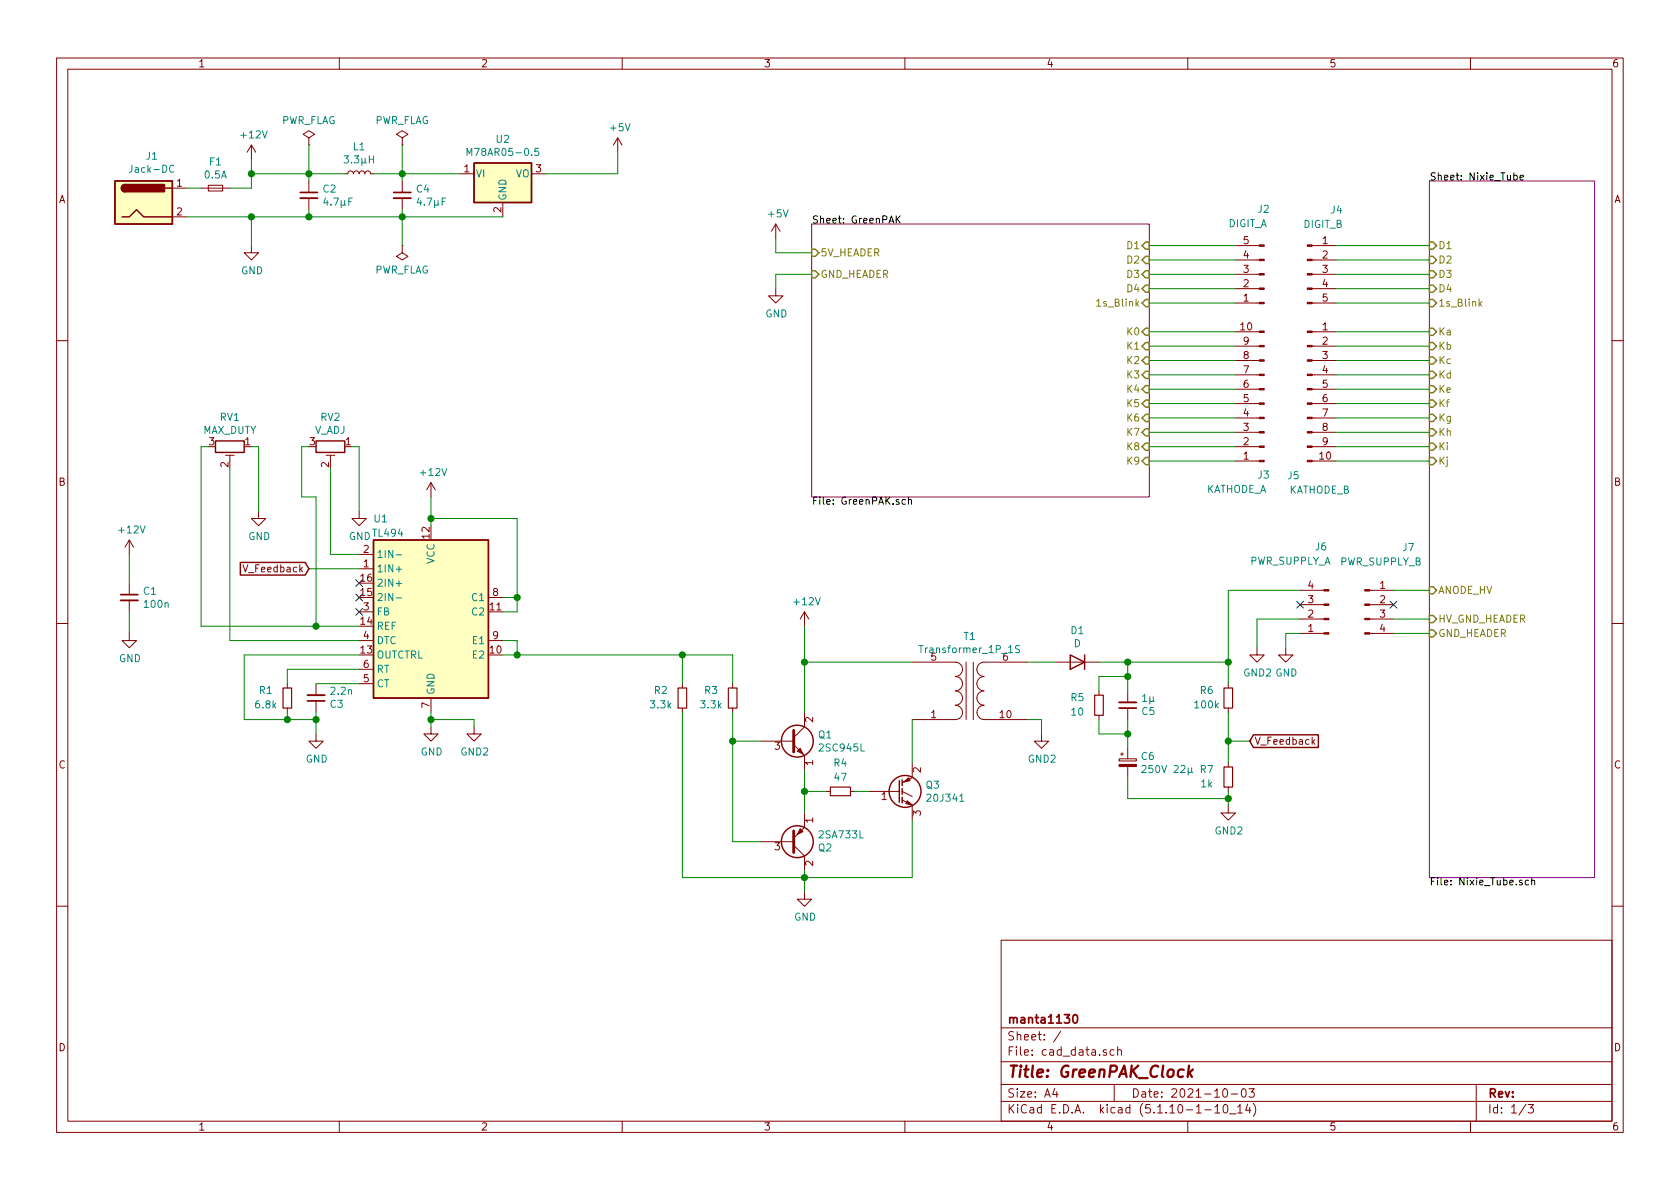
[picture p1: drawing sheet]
<svg xmlns="http://www.w3.org/2000/svg" width="297mm" height="210mm" viewBox="0 0 297 210" stroke-linecap="round" stroke-linejoin="round" font-family="sans-serif">
<g fill="none" stroke="#840000" stroke-width=".18">
<path d="M10 10.3h277v189.9h-277zM12 12.2h273v186.1h-273zM60 10.3v1.9M110 10.3v1.9M160 10.3v1.9M210 10.3v1.9M260 10.3v1.9M30.5 33.3h2.5M30.5 38.3h2.5M35.6 33.3h5M36.8 32.8h2.6v1h-2.6zM44.4 25.6l-.7 1.3"/>
<path d="M44.4 25.6v2.6M44.4 25.6l.8 1.3M54.6 24.4l1-.7-1-.6-1 .6 1 .7v1.2M54.6 25.6h.1M54.6 32v2M54.6 35v2.1M61 30.7h.5l.1-.3 .3-.2 .4 .1 .2 .4 .1-.3 .3-.2 .4 .1 .2 .4 .1-.3 .3-.2 .4 .1 .2 .4 .1-.3 .3-.2 .5 .1 .1 .4h.5M71.1 24.4l1-.7-1-.6-1 .6 1 .7v1.2M71.1 25.6h.1M71.1 32v2M71.1 35v2.1M81.3 30.7h2.5"/>
<path d="M88.9 35.8v2.5M94 30.7h2.5M109.2 24.4l-.7 1.2M109.2 24.4v2.5M109.2 24.4l.8 1.2M137.2 39.6l-.8 1.3M137.2 39.6v2.6M137.2 39.6l.7 1.3M44.4 43.4v1.3h1.3l-1.3 1.3-1.2-1.3h1.2M71.1 43.4v1.3l1 .6-1 .7-1-.7 1-.6M71.1 43.4h.1M137.2 51v1.3h1.2l-1.2 1.3-1.3-1.3h1.3"/>
<path d="M218.4 58.7h4.3M218.4 53.6h4.3M218.4 51h4.3M218.4 48.5h4.3M218.4 46h4.3M218.4 43.4h4.3M232 58.7h4.2M232 53.6h4.2M232 51h4.2M232 48.5h4.2M232 46h4.2M232 43.4h4.2"/>
<path d="M10 60.2h2M218.4 79h4.3M218.4 76.4h4.3M218.4 73.9h4.3M218.4 71.4h4.3M218.4 68.8h4.3M218.4 66.3h4.3M218.4 63.7h4.3M218.4 61.2h4.3M232 79h4.2M232 76.4h4.2M232 73.9h4.2"/>
<path d="M232 71.4h4.2M232 68.8h4.2M232 66.3h4.2M232 63.7h4.2M232 61.2h4.2M285 60.2h2M22.9 95.5l-.8 1.3M22.9 95.5v2.5M22.9 95.5l.7 1.3M39.9 80.5h1.5M40.6 80.5v1M45.7 90.4v1.3h1.3l-1.3 1.3-1.3-1.3h1.3"/>
<path d="M57.7 80.5h1.5M58.4 80.5v1M63.5 90.4v1.3h1.3l-1.3 1.3-1.3-1.3h1.3M63.5 98h2.5M76.2 85.3l-.8 1.3M76.2 85.3v2.6M76.2 85.3l.8 1.3M218.4 81.5h4.3M232 81.5h4.2M10 110.3h2M22.9 112v1.3h1.2l-1.2 1.2-1.3-1.2h1.3M22.9 103.1v2.1"/>
<path d="M22.9 106.2v2M63.5 100.6h2.5M63.5 108.2h2.5M63.5 113.3h2.5M63.5 118.4h2.5M86.4 113.3h2.5M86.4 105.7h2.5M142.2 108.2v2.5M142.2 108.2l-.7 1.3M142.2 108.2l.8 1.3M161.3 117.1h7.6a1.27 1.27 0 0 1 1.3 1.3 1.27 1.27 0 0 1-1.3 1.2 1.27 1.27 0 0 1 1.3 1.3 1.27 1.27 0 0 1-1.3 1.3 1.27 1.27 0 0 1 1.3 1.2 1.27 1.27 0 0 1-1.3 1.3 1.27 1.27 0 0 1 1.3 1.3 1.27 1.27 0 0 1-1.3 1.2h-7.6M170.8 117.1v10.1"/>
<path d="M172.1 117.1v10.1M181.6 117.1h-7.6a1.27 1.27 0 0 0-1.3 1.3 1.27 1.27 0 0 0 1.3 1.2 1.27 1.27 0 0 0-1.3 1.3 1.27 1.27 0 0 0 1.3 1.3 1.27 1.27 0 0 0-1.3 1.2 1.27 1.27 0 0 0 1.3 1.3 1.27 1.27 0 0 0-1.3 1.3 1.27 1.27 0 0 0 1.3 1.2h7.6M186.7 117.1h7.6M222.2 114.5v1.3h1.3l-1.3 1.3-1.2-1.3h1.2M227.3 114.5v1.3h1.3l-1.3 1.3-1.2-1.3h1.2M229.9 112h4.2M229.9 109.5h4.2M229.9 106.9h4.2M229.9 104.4h4.2M242.2 112h4.2M242.2 109.5h4.2M242.2 106.9h4.2"/>
<path d="M242.2 104.4h4.2M285 110.3h2M50.8 120.9v.8M50.8 125.2v.8M55.9 129.8v1.3h1.2l-1.2 1.2-1.3-1.2h1.3M55.9 120.9v2M55.9 123.9v2.1M63.5 120.9h2.5M76.2 128.5v1.3h1.3l-1.3 1.3-1.3-1.3h1.3M76.2 123.4v2.6M83.8 128.5v1.3h1.3l-1.3 1.3-1.3-1.3h1.3M120.6 120.9v.8"/>
<path d="M120.6 125.2v.8M129.5 120.9v.8M129.5 125.2v.8M134.6 131.1h5.7M140.3 131.7l1.9 1.9v2.5M142.2 126v2.5l-1.9 1.9M146 139.9h.8M150.4 139.9h.7M153.7 139.9h5.3M159.5 139.9l1.8 .9M161.3 137.5l-1.8 .9M161.3 134.9v2.5"/>
<path d="M184.1 129.8v1.3h1.3l-1.3 1.2-1.2-1.2h1.2M194.3 122.2v.7M194.3 126.5v.7M197.9 134.2h3v.4h-3zM198.1 133.3h.5M198.4 133.1v.5M199.4 122.2v2M199.4 125.2v2M199.4 132.3v1.9M199.4 135.6v1.8M217.2 120.9v.8M217.2 125.2v.8"/>
<path d="M217.2 134.9v.7M217.2 139.2v.7M232.1 131.1l.4 .5M232.5 130.8l-.5 .5M134.6 148.8h5.7M140.3 149.5l1.9 1.9v2.5M142.2 143.8v2.5l-1.9 1.9M142.2 157.7v1.3h1.3l-1.3 1.3-1.2-1.3h1.2M159.5 141.5l1.8 .9M161.3 142.5v2.5M217.2 142.5v1.3h1.2l-1.2 1.2-1.3-1.2h1.3M10 160.2h2"/>
<path d="M177 166.3h108v32h-108zM285 160.2h2M60 198.3v1.9M110 198.3v1.9M160 198.3v1.9M177 194.8h108M177 191.8h108M177 187.8h108M177 181.8h108M186.5 192.5l-.4 1h1M186.8 193v1M187.6 182.3l-1.3 2"/>
<path d="M195.6 185.7a.37 .37 0 0 0-.6 .1l.1 .2 .5 .2 .1 .1-.2 .3-.5-.1M197 185.7l-.5-.1-.2 .3v.6l.2 .1 .5-.1M197 191.8v3M197.6 185.7h.1a.37 .37 0 0 1 .6 .1v.8M197.6 185.1v1.5M210 198.3v1.9M213 196.3h1.2M214.8 195.8l.4-.5v1.5M214.8 196.8h.9M216.3 192.7l.4-.2a.94 .94 0 0 1 0 1.5 .79 .79 0 0 1-.4-1.3zM216.4 195.5l.3-.2a.94 .94 0 0 1 0 1.5l-.4-.3v-.6zM217.4 197h1.1"/>
<path d="M217.7 193.5h1.1M218.8 195.8l.5-.5v1.5M218.8 196.8h.9M219.6 192.7l.4-.2a.94 .94 0 0 1 0 1.5 .82 .82 0 0 1-.4-1.3zM220.6 195.2l-.4 1.1h1M220.8 192.5h1l-.5 .6 .4 .1v.7l-.2 .1-.7-.1M221 195.8v1M221.6 195.1a1.71 1.71 0 0 1 0 2.3M260 198.3v1.9M261 191.8v6.5M269.8 195.2l-1.2 2M270.2 195.3h.9l-.5 .6 .4 .1v.7l-.2 .1-.6-.1"/>
</g>
<path d="M210.2 188.4l-.2 2M210.3 189.7l.4 .7M210.9 189.1l-.8 .8" fill="none" stroke="#840000" stroke-width=".41"/>
<path d="M53.1 34h3M69.6 34h3M21.3 105.2h3.1M54.4 123.9h3M197.9 125.2h3M189.8 179.6l.4-.2a.94 .94 0 0 1 0 1.5l-.5-.3v-.6z" fill="none" stroke="#840000" stroke-width=".3"/>
<path d="M143.5 39.6h59.7v48.3h-59.7zM252.7 32h29.2v123.2h-29.2z" fill="none" stroke="#840084" stroke-width=".18"/>
<path d="M158.4 38.2v1.2M158.6 38.7l.6 .7M159.2 38.2l-.8 .7M267.7 31h.3l.3 .2-.2 .6h-.4M268.8 31.4l.6-.1-.1-.3h-.4l-.1 .2v.6h.5M160.1 88.4l-.4-.1-.2 .3 .1 .5h.5M160.6 88.5l.2-.2 .3 .1 .1 .8M160.6 87.9v1.3M270.3 155.7l-.4-.1-.2 .3 .1 .5h.5M270.8 155.8l.2-.2 .3 .1v.8M270.8 155.2v1.3" fill="none" stroke="#000" stroke-width=".18"/>
<g fill="none" stroke="#848400" stroke-width=".25">
<path d="M143.5 44.1h.6l.7 .6-.7 .6h-.6zM143.5 47.9h.6l.7 .6-.7 .6h-.6zM202.6 58h.6v1.3h-.6l-.7-.6zM202.6 53h.6v1.2h-.6l-.7-.6zM202.6 45.3h.6v1.3h-.6l-.7-.6zM202.6 42.8h.6v1.3h-.6l-.7-.7zM202.6 47.9h.6v1.2h-.6l-.7-.6zM202.6 50.4h.6v1.3h-.6l-.7-.7zM252.7 50.4h.7l.6 .6-.6 .7h-.7zM252.7 47.9h.7l.6 .6-.6 .6h-.7zM252.7 45.3h.7l.6 .7-.6 .6h-.7zM252.7 42.8h.7l.6 .6-.6 .7h-.7z"/>
<path d="M252.7 58h.7l.6 .7-.6 .6h-.7zM252.7 53h.7l.6 .6-.6 .6h-.7zM202.6 60.6h.6v1.2h-.6l-.7-.6zM202.6 63.1h.6v1.3h-.6l-.7-.7zM202.6 65.7h.6v1.2h-.6l-.7-.6zM202.6 68.2h.6v1.3h-.6l-.7-.7zM202.6 70.7h.6v1.3h-.6l-.7-.6zM202.6 73.3h.6v1.2h-.6l-.7-.6zM202.6 75.8h.6v1.3h-.6l-.7-.7zM202.6 78.4h.6v1.2h-.6l-.7-.6zM252.7 65.7h.7l.6 .6-.6 .6h-.7zM252.7 68.2h.7l.6 .6-.6 .7h-.7z"/>
<path d="M252.7 60.6h.7l.6 .6-.6 .6h-.7zM252.7 63.1h.7l.6 .6-.6 .7h-.7zM252.7 78.4h.7l.6 .6-.6 .6h-.7zM252.7 70.7h.7l.6 .7-.6 .6h-.7zM252.7 73.3h.7l.6 .6-.6 .6h-.7zM252.7 75.8h.7l.6 .6-.6 .7h-.7zM202.6 80.9h.6v1.3h-.6l-.7-.7zM252.7 80.9h.7l.6 .6-.6 .7h-.7zM252.7 103.8h.7l.6 .6-.6 .6h-.7zM252.7 111.4h.7l.6 .6-.6 .6h-.7zM252.7 108.8h.7l.6 .7-.6 .6h-.7z"/>
</g>
<path d="M193.9 53.2l.4-.3v1.2M193.9 54.1h.7M261.6 53.7l.4 .4M262 53.3l-.5 .5" fill="none" stroke="#848400" stroke-width=".18"/>
<path d="M50 121.7h1.6v3.5h-1.6zM119.9 121.7h1.5v3.5h-1.5zM128.8 121.7h1.5v3.5h-1.5zM146.8 139.2h3.6v1.5h-3.6zM193.5 122.9h1.6v3.6h-1.6zM216.4 135.6h1.5v3.6h-1.5zM216.4 121.7h1.5v3.5h-1.5z" fill="none" stroke="#840000" stroke-width=".2"/>
<path d="M53.1 35h3M69.6 35h3M21.3 106.2h3.1M54.4 122.9h3M197.9 124.2h3" fill="none" stroke="#840000" stroke-width=".33"/>
<g fill="#840000" stroke="#840000" stroke-width=".18">
<path d="M231.1 81.4h.9v.3h-.9z"/>
<path d="M231.1 78.9h.9v.2h-.9z"/>
<path d="M231.1 76.3h.9v.3h-.9z"/>
<path d="M231.1 73.8h.9v.2h-.9z"/>
<path d="M231.1 71.2h.9v.3h-.9z"/>
<path d="M231.1 68.7h.9v.3h-.9z"/>
<path d="M231.1 66.2h.9v.2h-.9z"/>
<path d="M231.1 63.6h.9v.3h-.9z"/>
<path d="M231.1 61.1h.9v.2h-.9z"/>
<path d="M231.1 58.5h.9v.3h-.9z"/>
<path d="M222.7 58.5h.8v.3h-.8z"/>
<path d="M222.7 61.1h.8v.2h-.8z"/>
<path d="M222.7 63.6h.8v.3h-.8z"/>
<path d="M222.7 66.2h.8v.2h-.8z"/>
<path d="M222.7 68.7h.8v.3h-.8z"/>
<path d="M222.7 71.2h.8v.3h-.8z"/>
<path d="M222.7 73.8h.8v.2h-.8z"/>
<path d="M222.7 76.3h.8v.3h-.8z"/>
<path d="M222.7 78.9h.8v.2h-.8z"/>
<path d="M222.7 81.4h.8v.3h-.8z"/>
<path d="M231.1 53.5h.9v.2h-.9z"/>
<path d="M231.1 50.9h.9v.3h-.9z"/>
<path d="M231.1 48.4h.9v.2h-.9z"/>
<path d="M231.1 45.8h.9v.3h-.9z"/>
<path d="M231.1 43.3h.9v.3h-.9z"/>
<path d="M222.7 43.3h.8v.3h-.8z"/>
<path d="M222.7 45.8h.8v.3h-.8z"/>
<path d="M222.7 48.4h.8v.2h-.8z"/>
<path d="M222.7 50.9h.8v.3h-.8z"/>
<path d="M222.7 53.5h.8v.2h-.8z"/>
<path d="M241.3 111.9h.9v.2h-.9z"/>
<path d="M241.3 109.3h.9v.3h-.9z"/>
<path d="M241.3 106.8h.9v.3h-.9z"/>
<path d="M241.3 104.3h.9v.2h-.9z"/>
<path d="M234.1 104.3h.8v.2h-.8z"/>
<path d="M234.1 106.8h.8v.3h-.8z"/>
<path d="M234.1 109.3h.8v.3h-.8z"/>
<path d="M234.1 111.9h.8v.2h-.8z"/>
<path d="M141 132.8l.5-.5 .5 1z"/>
<path d="M141.5 146.6l.5 .5-1 .5z"/>
<path d="M160.4 141.6l.9 .8-1.2-.3z"/>
<path d="M159.8 138.3l.9-.8 .2 .5z"/>
<path d="M197.9 135.2h3v.4h-3z"/>
</g>
<g fill="none" stroke="#008484" stroke-width=".18">
<path d="M30.8 29.3a.6 .6 0 0 0-.9 .5 .6 .6 0 0 0 .6 .7l.3-.2M57.6 35l-.3 .9h.7M60.8 27.6h.8l-.4 .4 .3 .2 .1 .4-.2 .2-.6-.1M62.3 35h-.6v1.3M65.3 28.2h.7M66 27.6v1.2M74.1 35l-.3 .9h.7M78.8 35h-.6v1.3M82.6 27.5v-1.3l.4 .9 .4-.9v1.3M95.2 26.2h-.6l-.1 .6 .5-.1 .3 .3v.3l-.3 .2-.5-.1M70.1 98.1h.9M70.1 100.7h.9"/>
<path d="M70.1 105.7h.9M70.1 103.2h.9M162.5 114.1h.7M180.3 114.2l-.5-.1-.2 .2 .1 .4 .5 .2 .1 .3-.3 .2h-.4M201.9 135.5l.5-.1 .2 .1v.2v.2l-.7 .7h.7M202 123.1l.4-.3v1.2M202 124h.8M203.9 123.9l.2 .1M203.9 123.2l-.1 .8h-.3l-.2-.1M210.7 136.4l.2 .2M210.7 135.8l-.1 .8h-.3l-.2-.2M169.7 141.7h.7"/>
</g>
<g fill="none" stroke="#840000" stroke-width=".25">
<path d="M20.3 32h10.2v7.6h-10.2zM21.6 38.3h1.3l1.2-1.2 1.3 1.2h5.1M22.1 32.6a.63 .63 0 0 0-.6 .7 .63 .63 0 0 0 .6 .6M29.2 33.3h1.3M83.8 28.8h10.2v7h-10.2zM38.1 78h5.1v2h-5.1zM55.9 78h5.1v2h-5.1zM42.5 99.5h11.5l.6 1.1-.6 1.1h-11.5zM66 95.5h20.4v27.9h-20.4zM189.2 115.8l2.6 1.3-2.6 1.3zM191.8 115.8v2.6M159 138v3.9"/>
<path d="M159.5 137.9v1M159.5 139.4v1.1M221.6 129.9h11.5v2.3h-11.5l-.6-1.1zM159.5 141v1"/>
<circle cx="141" cy="131.1" r="2.82"/>
<circle cx="160" cy="139.9" r="2.82"/>
<circle cx="141" cy="148.8" r="2.82"/>
</g>
<path d="M140.3 129.2v3.8M140.3 146.9v3.8" fill="none" stroke="#840000" stroke-width=".51"/>
<g fill="#ffffc2" stroke="#ffffc2" stroke-width=".18">
<path d="M20.3 32h10.2v7.6h-10.2z"/>
<path d="M83.8 28.8h10.2v7h-10.2z"/>
<path d="M66 95.5h20.4v27.9h-20.4z"/>
</g>
<g fill="#840000" stroke="#840000" stroke-width=".25">
<path d="M21.6 32.8l.5-.2v1.3a.64 .64 0 0 1-.6-.4 .64 .64 0 0 1 .1-.7z"/>
<path d="M22.1 32.6h7v1.3h-7z"/>
</g>
<g fill="none" stroke="#008400" stroke-width=".18">
<path d="M33 38.3h55.9M33 33.3h2.6M44.4 28.2v5.1h-3.8M44.4 38.3v5.1M44.4 30.7h16.6M54.6 25.6v6.4M54.6 37.1v1.2M66 30.7h15.3M71.1 25.6v6.4M71.1 37.1v6.3M109.2 26.9v3.8h-12.7M137.2 42.2v2.5h6.3"/>
<path d="M143.5 48.5h-6.3v2.5M203.2 58.7h15.2M203.2 53.6h15.2M203.2 48.5h15.2M203.2 43.4h15.2M203.2 46h15.2M203.2 51h15.2M236.2 58.7h16.5M236.2 53.6h16.5M236.2 48.5h16.5M236.2 43.4h16.5M236.2 46h16.5"/>
<path d="M236.2 51h16.5M36.8 79h-1.2v31.7h27.9M44.4 79h1.3v11.4M54.6 79h-1.3v8.9h2.6v22.8M62.2 79h1.3v11.4M203.2 79h15.2M203.2 76.4h15.2M203.2 71.4h15.2M203.2 66.3h15.2M203.2 61.2h15.2M203.2 63.7h15.2M203.2 68.8h15.2"/>
<path d="M203.2 73.9h15.2M236.2 79h16.5M236.2 76.4h16.5M236.2 71.4h16.5M236.2 66.3h16.5M236.2 61.2h16.5M236.2 63.7h16.5M236.2 68.8h16.5M236.2 73.9h16.5M22.9 98v5.1M40.6 82.8v30.5h22.9M58.4 82.8v15.2h5.1"/>
<path d="M76.2 91.7h15.2v16.5h-2.5M76.2 87.9v5.1M203.2 81.5h15.2M236.2 81.5h16.5M22.9 108.2v3.8M54.6 100.6h8.9M63.5 115.8h-20.3v11.4h12.7M63.5 118.4h-12.7v2.5M88.9 115.8h40.6v5.1M88.9 113.3h2.5v2.5M88.9 105.7h2.5M120.6 115.8v5.1"/>
<path d="M142.2 110.7v15.3M142.2 117.1h19.1M181.6 117.1h5.1M194.3 117.1h22.9M199.4 117.1v5.1M199.4 119.6h-5.1v2.6M229.9 104.4h-12.7v16.5M229.9 112h-2.6v2.5M229.9 109.5h-7.7v5M246.4 112h6.3M246.4 109.5h6.3M246.4 104.4h6.3"/>
<path d="M50.8 126v1.2M55.9 120.9h7.6M55.9 126v3.8M76.2 127.2h7.6v1.3M76.2 126v2.5M120.6 126v29.2h40.7v-10.2M129.5 126v22.8h5.1M129.5 131.1h5.1M142.2 136.1v7.7M142.2 139.9h3.8M151.1 139.9h2.6M161.3 127.2v7.7"/>
<path d="M181.6 127.2h2.5v2.6M194.3 127.2v2.6h5.1M199.4 127.2v5.1M199.4 137.4v3.8h17.8M217.2 126v8.9M217.2 139.9v2.6M217.2 131.1h3.8M142.2 153.9v3.8"/>
</g>
<g fill="#008400" stroke="#008400" stroke-width=".25">
<circle cx="50.8" cy="127.2" r=".51"/>
<circle cx="71.1" cy="30.7" r=".51"/>
<circle cx="54.6" cy="30.7" r=".51"/>
<circle cx="55.9" cy="127.2" r=".51"/>
<circle cx="44.5" cy="30.7" r=".51"/>
<circle cx="71.1" cy="38.3" r=".51"/>
<circle cx="44.5" cy="38.3" r=".51"/>
<circle cx="76.2" cy="91.7" r=".51"/>
<circle cx="91.4" cy="105.7" r=".51"/>
<circle cx="91.4" cy="115.8" r=".51"/>
<circle cx="54.6" cy="38.3" r=".51"/>
<circle cx="217.2" cy="117.1" r=".51"/>
<circle cx="142.2" cy="117.1" r=".51"/>
<circle cx="142.2" cy="139.9" r=".51"/>
<circle cx="199.4" cy="129.8" r=".51"/>
<circle cx="199.4" cy="119.6" r=".51"/>
<circle cx="217.2" cy="141.2" r=".51"/>
<circle cx="217.2" cy="131.1" r=".51"/>
<circle cx="55.9" cy="110.7" r=".51"/>
<circle cx="120.7" cy="115.8" r=".51"/>
<circle cx="199.4" cy="117.1" r=".51"/>
<circle cx="142.2" cy="155.2" r=".51"/>
<circle cx="129.5" cy="131.1" r=".51"/>
<circle cx="76.2" cy="127.2" r=".51"/>
</g>
<path d="M62.9 102.5l1.2 1.2M62.9 105l1.2 1.3M62.9 107.6l1.2 1.2M64.1 102.5l-1.2 1.2M64.1 105l-1.2 1.3M64.1 107.6l-1.2 1.2M229.3 106.3l1.2 1.2M230.5 106.3l-1.2 1.2M245.8 106.3l1.2 1.2M247 106.3l-1.2 1.2" fill="none" stroke="#000084" stroke-width=".18"/>
<text font-size="2.8" fill="#840000" x="178" y="190.5">Title: GreenPAK_Clock</text>
<g font-size="2.1" fill="#840000">
<text x="178" y="184">Sheet: /</text>
<text x="178" y="181">manta1130</text>
<text x="178" y="186.7">File: cad_data.sch</text>
<text x="178" y="196.9">KiCad E.D.A. kicad (5.1.10-1-10_14)</text>
<text x="178" y="194.1">Size: A4</text>
<text x="200" y="194.1">Date: 2021-10-03</text>
<text x="263" y="194.1">Rev:</text>
<text x="263" y="196.9">Id: 1/3</text>
</g>
<g font-size="1.8" fill="#840000">
<text x="35" y="11.9">1</text>
<text x="85" y="11.9">2</text>
<text x="135" y="11.9">3</text>
<text x="185" y="11.9">4</text>
<text x="235" y="11.9">5</text>
<text x="285" y="11.9">6</text>
<text x="10.4" y="35.9">A</text>
<text x="31.3" y="33">1</text>
<text x="82.1" y="30.5">1</text>
<text x="94.8" y="30.5">3</text>
<text x="285.4" y="35.9">A</text>
<text x="31.3" y="38.1">2</text>
<text x="88.6" y="37.6" transform="rotate(-90 88.6 37.6)">2</text>
<text x="219.9" y="45.7">4</text>
<text x="219.9" y="43.2">5</text>
<text x="233.8" y="43.2">1</text>
<text x="233.8" y="45.7">2</text>
<text x="219.9" y="53.3">1</text>
<text x="219.9" y="50.8">2</text>
<text x="219.9" y="48.3">3</text>
<text x="233.8" y="48.3">3</text>
<text x="233.8" y="50.8">4</text>
<text x="233.8" y="53.3">5</text>
<text x="219.4" y="58.4">10</text>
<text x="233.8" y="58.4">1</text>
<text x="219.9" y="63.5">8</text>
<text x="219.9" y="61">9</text>
<text x="233.8" y="61">2</text>
<text x="233.8" y="63.5">3</text>
<text x="219.9" y="71.1">5</text>
<text x="219.9" y="68.6">6</text>
<text x="219.9" y="66">7</text>
<text x="233.8" y="66">4</text>
<text x="233.8" y="68.6">5</text>
<text x="233.8" y="71.1">6</text>
<text x="219.9" y="76.2">3</text>
<text x="219.9" y="73.7">4</text>
<text x="233.8" y="73.7">7</text>
<text x="233.8" y="76.2">8</text>
<text x="37" y="78.7">3</text>
<text x="40.4" y="82.6" transform="rotate(-90 40.4 82.6)">2</text>
<text x="43.3" y="78.7">1</text>
<text x="54.8" y="78.7">3</text>
<text x="58.2" y="82.6" transform="rotate(-90 58.2 82.6)">2</text>
<text x="61.1" y="78.7">1</text>
<text x="219.9" y="81.3">1</text>
<text x="219.9" y="78.7">2</text>
<text x="233.3" y="81.3">10</text>
<text x="233.8" y="78.7">9</text>
<text x="10.4" y="85.9">B</text>
<text x="285.4" y="85.9">B</text>
<text x="75.9" y="95.2" transform="rotate(-90 75.9 95.2)">12</text>
<text x="43.5" y="101.2">V_Feedback</text>
<text x="64.3" y="100.3">1</text>
<text x="64.3" y="97.8">2</text>
<text x="63.8" y="105.4">15</text>
<text x="63.8" y="102.9">16</text>
<text x="64.3" y="107.9">3</text>
<text x="86.7" y="107.9">11</text>
<text x="87.1" y="105.4">8</text>
<text x="231.3" y="106.7">3</text>
<text x="231.3" y="104.1">4</text>
<text x="244" y="104.1">1</text>
<text x="244" y="106.7">2</text>
<text x="63.8" y="110.5">14</text>
<text x="64.3" y="113">4</text>
<text x="87.1" y="113">9</text>
<text x="231.3" y="111.8">1</text>
<text x="231.3" y="109.2">2</text>
<text x="244" y="109.2">3</text>
<text x="244" y="111.8">4</text>
<text x="63.8" y="115.6">13</text>
<text x="64.3" y="118.1">6</text>
<text x="86.7" y="115.6">10</text>
<text x="164.6" y="116.8">5</text>
<text x="64.3" y="120.6">5</text>
<text x="75.9" y="125.2" transform="rotate(-90 75.9 125.2)">7</text>
<text x="143.8" y="127.7" transform="rotate(-90 143.8 127.7)">2</text>
<text x="164.6" y="127">1</text>
<text x="176.8" y="127">10</text>
<text x="221.8" y="131.7">V_Feedback</text>
<text x="10.4" y="135.9">C</text>
<text x="137" y="132.6">3</text>
<text x="143.8" y="135.4" transform="rotate(-90 143.8 135.4)">1</text>
<text x="162.8" y="136.6" transform="rotate(-90 162.8 136.6)">2</text>
<text x="285.4" y="135.9">C</text>
<text x="155.9" y="141.5">1</text>
<text x="143.8" y="145.5" transform="rotate(-90 143.8 145.5)">1</text>
<text x="162.8" y="144.2" transform="rotate(-90 162.8 144.2)">3</text>
<text x="137" y="150.4">3</text>
<text x="143.8" y="153.1" transform="rotate(-90 143.8 153.1)">2</text>
<text x="10.4" y="185.9">D</text>
<text x="285.4" y="185.9">D</text>
<text x="35" y="199.9">1</text>
<text x="85" y="199.9">2</text>
<text x="135" y="199.9">3</text>
<text x="185" y="199.9">4</text>
<text x="235" y="199.9">5</text>
<text x="285" y="199.9">6</text>
</g>
<g font-size="1.8" fill="#008484">
<text x="49.7" y="21.9">PWR_FLAG</text>
<text x="66.2" y="21.9">PWR_FLAG</text>
<text x="108" y="23.2">+5V</text>
<text x="25.9" y="28.2">J1</text>
<text x="37.1" y="29.3">F1</text>
<text x="42.7" y="24.5">+12V</text>
<text x="61.6" y="28.9">3.3H</text>
<text x="62.5" y="26.6">L1</text>
<text x="83.4" y="27.6">M78AR05-0.5</text>
<text x="87.8" y="25.3">U2</text>
<text x="23.3" y="30.6">Jack-DC</text>
<text x="36.2" y="31.6">0.5A</text>
<text x="57.1" y="34.1">C2</text>
<text x="73.7" y="34.1">C4</text>
<text x="84.1" y="31.4">VI</text>
<text x="89.5" y="35.6" transform="rotate(-90 89.5 35.6)">GND</text>
<text x="91.2" y="31.4">VO</text>
<text x="58" y="36.4">4.7F</text>
<text x="74.5" y="36.4">4.7F</text>
<text x="135.9" y="38.4">+5V</text>
<text x="217.1" y="40.2">DIGIT_A</text>
<text x="222.5" y="37.6">J2</text>
<text x="230.5" y="40.3">DIGIT_B</text>
<text x="235.4" y="37.8">J4</text>
<text x="42.6" y="48.5">GND</text>
<text x="66.1" y="48.4">PWR_FLAG</text>
<text x="135.3" y="56.1">GND</text>
<text x="35.8" y="76.7">MAX_DUTY</text>
<text x="38.9" y="74.4">RV1</text>
<text x="55.6" y="76.7">V_ADJ</text>
<text x="56.7" y="74.4">RV2</text>
<text x="74.5" y="84.2">+12V</text>
<text x="213.2" y="87.2">KATHODE_A</text>
<text x="222.5" y="84.6">J3</text>
<text x="227.7" y="84.8">J5</text>
<text x="227.9" y="87.3">KATHODE_B</text>
<text x="21.2" y="94.3">+12V</text>
<text x="43.9" y="95.5">GND</text>
<text x="61.7" y="95.5">GND</text>
<text x="66" y="94.9">TL494</text>
<text x="66.2" y="92.4">U1</text>
<text x="66.5" y="101.2">1IN+</text>
<text x="66.5" y="98.7">1IN-</text>
<text x="76.8" y="99.7" transform="rotate(-90 76.8 99.7)">VCC</text>
<text x="221" y="99.9">PWR_SUPPLY_A</text>
<text x="232.6" y="97.3">J6</text>
<text x="237" y="100">PWR_SUPPLY_B</text>
<text x="248.1" y="97.5">J7</text>
<text x="25.4" y="105.2">C1</text>
<text x="25.7" y="107.5">100n</text>
<text x="66.5" y="106.3">2IN-</text>
<text x="66.5" y="103.8">2IN+</text>
<text x="83.6" y="106.3">C1</text>
<text x="140.5" y="107">+12V</text>
<text x="66.5" y="111.4">REF</text>
<text x="66.5" y="108.8">FB</text>
<text x="66.5" y="113.9">DTC</text>
<text x="83.6" y="108.8">C2</text>
<text x="83.7" y="113.9">E1</text>
<text x="170.4" y="113.2">T1</text>
<text x="189.4" y="112.1">D1</text>
<text x="21" y="117.1">GND</text>
<text x="66.5" y="116.5">OUTCTRL</text>
<text x="66.5" y="119">RT</text>
<text x="83.7" y="116.5">E2</text>
<text x="163.1" y="115.5">Transformer_1P_1S</text>
<text x="177.3" y="116.8">6</text>
<text x="189.9" y="114.4">D</text>
<text x="219.9" y="119.6">GND2 GND</text>
<text x="45.3" y="125.3">6.8k</text>
<text x="45.9" y="122.7">R1</text>
<text x="58.4" y="125.2">C3</text>
<text x="58.6" y="122.9">2.2n</text>
<text x="66.5" y="121.5">CT</text>
<text x="76.8" y="122.9" transform="rotate(-90 76.8 122.9)">GND</text>
<text x="115.1" y="125.3">3.3k</text>
<text x="115.7" y="122.7">R2</text>
<text x="124" y="125.3">3.3k</text>
<text x="124.6" y="122.7">R3</text>
<text x="189.4" y="124">R5</text>
<text x="202.6" y="124.1">1</text>
<text x="211.4" y="125.3">100k</text>
<text x="212.2" y="122.7">R6</text>
<text x="144.7" y="130.6">Q1</text>
<text x="189.5" y="126.5">10</text>
<text x="201.9" y="126.4">C5</text>
<text x="54.1" y="134.9">GND</text>
<text x="74.4" y="133.6">GND</text>
<text x="81.5" y="133.6">GND2</text>
<text x="145.1" y="132.9">2SC945L</text>
<text x="147.5" y="135.6">R4</text>
<text x="181.8" y="134.9">GND2</text>
<text x="201.8" y="134.4">C6</text>
<text x="203.1" y="136.7">250V 22</text>
<text x="212.2" y="136.7">R7</text>
<text x="147.6" y="138.1">47</text>
<text x="163.8" y="139.5">Q3</text>
<text x="164.2" y="141.8">20J341</text>
<text x="212.4" y="139.2">1k</text>
<text x="145" y="148.3">2SA733L</text>
<text x="214.9" y="147.6">GND2</text>
<text x="144.7" y="150.6">Q2</text>
<text x="140.4" y="162.8">GND</text>
</g>
<g font-size="1.8">
<text x="252.7" y="31.9">Sheet: Nixie_Tube</text>
<text x="143.5" y="39.5">Sheet: GreenPAK</text>
<text x="143.5" y="89.2">File: GreenPAK.sch</text>
<text x="252.7" y="156.6">File: Nixie_Tube.sch</text>
</g>
<g font-size="1.8" fill="#848400">
<text x="145" y="45.3">5V_HEADER</text>
<text x="199.4" y="46.6">D2</text>
<text x="199.4" y="44.1">D1</text>
<text x="254.3" y="46.6">D2</text>
<text x="254.3" y="44.1">D1</text>
<text x="145" y="49.1">GND_HEADER</text>
<text x="199.4" y="49.1">D3</text>
<text x="199.4" y="51.7">D4</text>
<text x="254.3" y="51.7">D4</text>
<text x="254.3" y="49.1">D3</text>
<text x="194.4" y="54.2">1s_Blink</text>
<text x="199.4" y="59.3">K0</text>
<text x="254.3" y="59.3">Ka</text>
<text x="254.3" y="54.2">1s_Blink</text>
<text x="199.4" y="61.8">K1</text>
<text x="199.4" y="64.4">K2</text>
<text x="254.3" y="61.8">Kb</text>
<text x="254.3" y="64.4">Kc</text>
<text x="199.4" y="66.9">K3</text>
<text x="199.4" y="69.5">K4</text>
<text x="254.3" y="66.9">Kd</text>
<text x="254.3" y="69.5">Ke</text>
<text x="199.4" y="72">K5</text>
<text x="199.4" y="74.5">K6</text>
<text x="199.4" y="77.1">K7</text>
<text x="254.3" y="72">Kf</text>
<text x="254.3" y="74.5">Kg</text>
<text x="254.3" y="77.1">Kh</text>
<text x="199.4" y="79.6">K8</text>
<text x="199.4" y="82.2">K9</text>
<text x="254.3" y="79.6">Ki</text>
<text x="254.3" y="82.2">Kj</text>
<text x="254.3" y="105">ANODE_HV</text>
<text x="254.3" y="112.6">GND_HEADER</text>
<text x="254.3" y="110.1">HV_GND_HEADER</text>
</g>
</svg>
